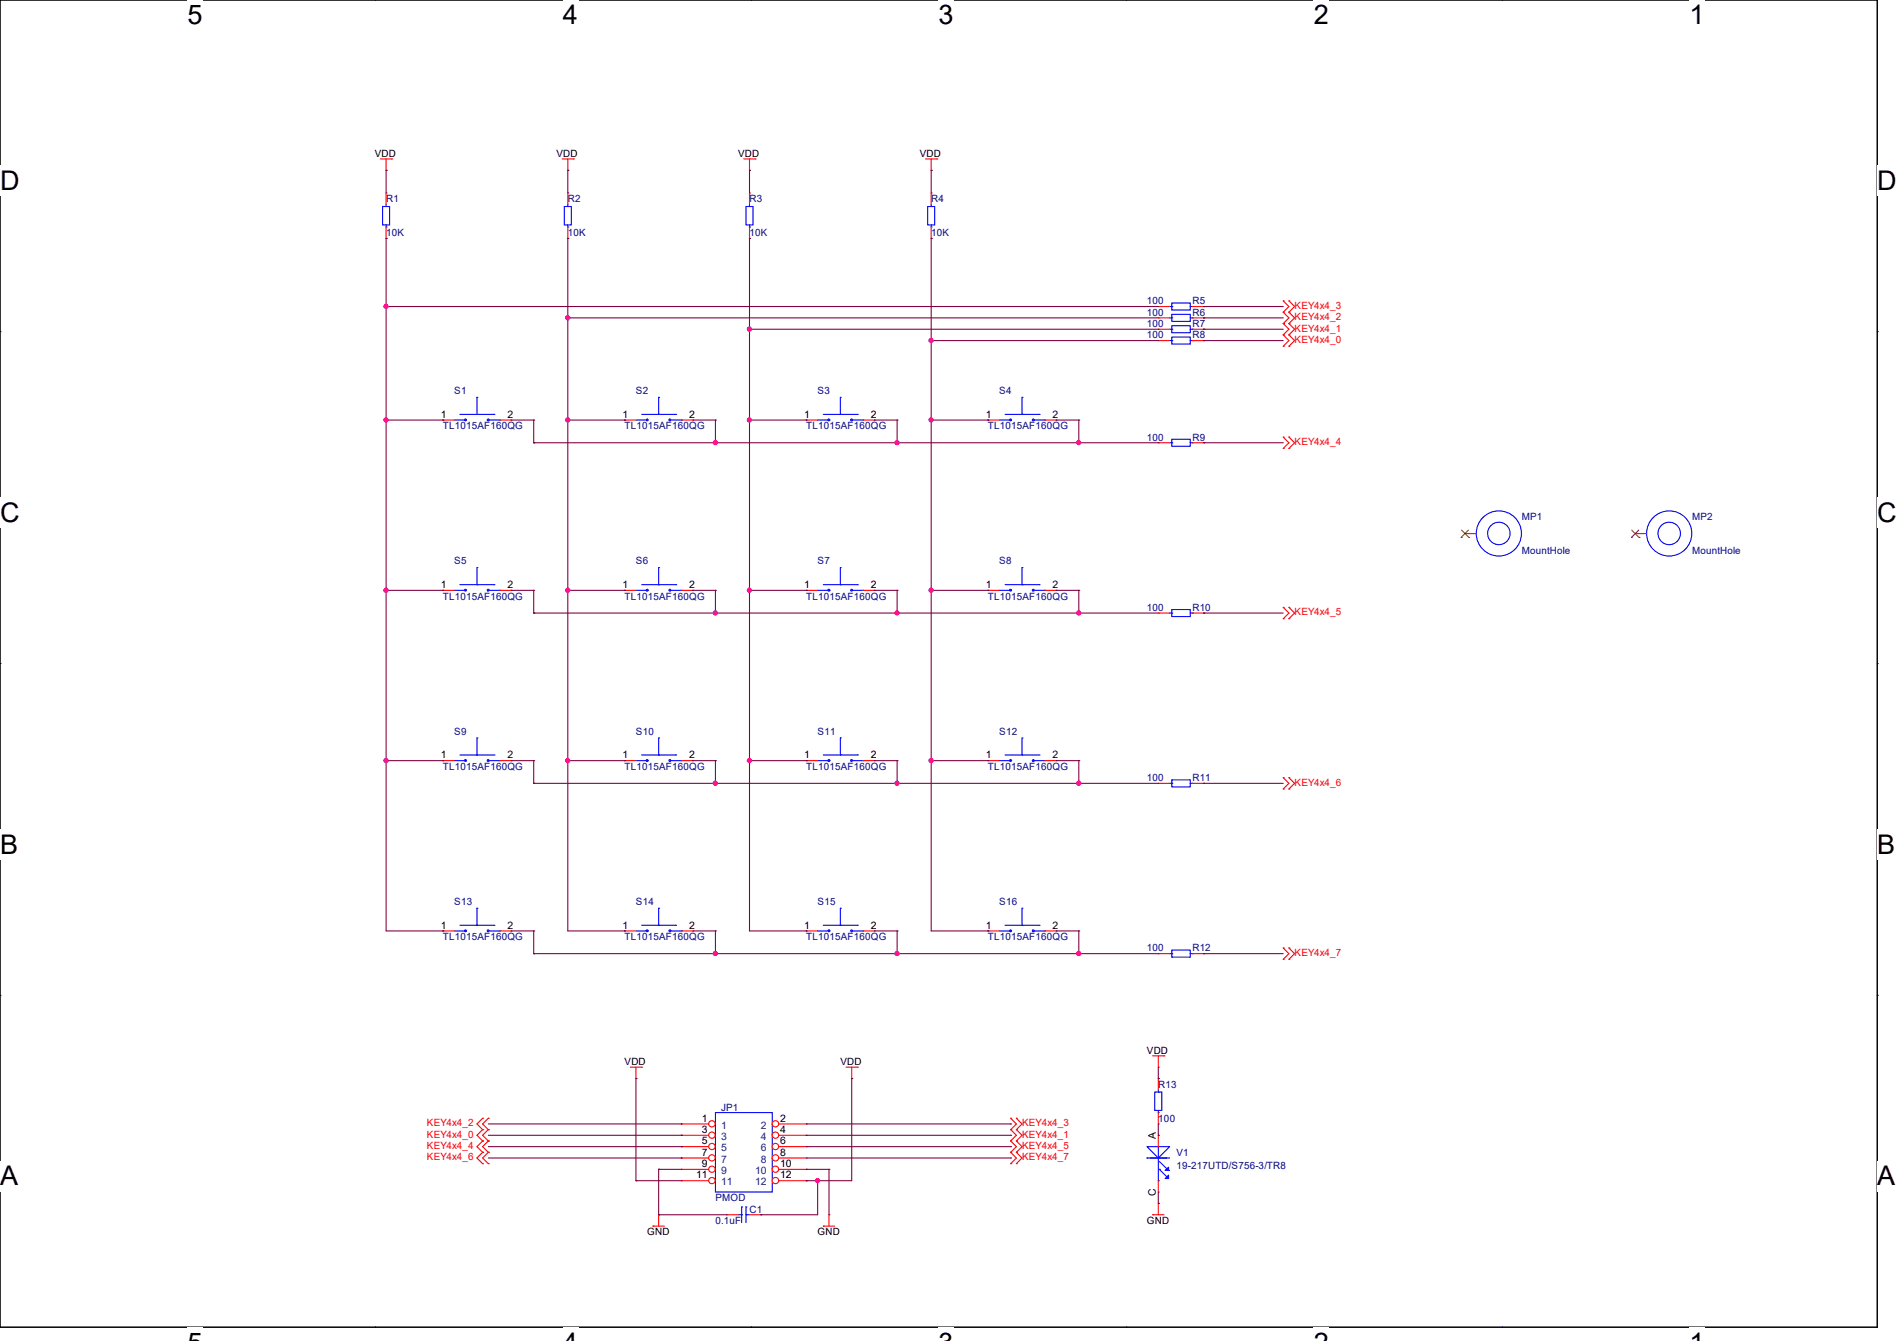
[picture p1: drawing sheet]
<svg xmlns="http://www.w3.org/2000/svg" width="297mm" height="210mm" viewBox="0 0 297 210" stroke-linecap="round" stroke-linejoin="round" font-family="sans-serif">
<path d="M0 0h293.9v207.9h-293.9z" fill="none" stroke="#000" stroke-width=".17"/>
<g fill="#fff">
<path d="M29.4 0h2.3v4.7h-2.3z"/>
<path d="M29.4 207.9h2.3v2.1h-2.3z"/>
</g>
<path d="M58.8 0h.1M58.8 207.9h.1" fill="none" stroke="#000" stroke-width=".17"/>
<g fill="#fff">
<path d="M88.1 0h2.4v4.7h-2.4z"/>
<path d="M88.1 207.9h2.4v2.1h-2.4z"/>
</g>
<path d="M117.6 0h.1M117.6 207.9h.1" fill="none" stroke="#000" stroke-width=".17"/>
<g fill="#fff">
<path d="M146.9 0h2.4v4.7h-2.4z"/>
<path d="M146.9 207.9h2.4v2.1h-2.4z"/>
</g>
<path d="M176.3 0h.1M176.3 207.9h.1" fill="none" stroke="#000" stroke-width=".17"/>
<g fill="#fff">
<path d="M205.7 0h2.4v4.7h-2.4z"/>
<path d="M205.7 207.9h2.4v2.1h-2.4z"/>
</g>
<path d="M235.1 0h.1M235.1 207.9h.1" fill="none" stroke="#000" stroke-width=".17"/>
<g fill="#fff">
<path d="M264.5 0h2.4v4.7h-2.4z"/>
<path d="M264.5 207.9h2.4v2.1h-2.4z"/>
<path d="M0 26h3v4.7h-3z"/>
<path d="M293.9 26h3.1v4.7h-3.1z"/>
<path d="M0 77.9h3v4.7h-3z"/>
<path d="M293.9 77.9h3.1v4.7h-3.1z"/>
</g>
<path d="M0 51.9h.1M293.9 51.9h.1" fill="none" stroke="#000" stroke-width=".17"/>
<g fill="#fff">
<path d="M0 129.9h2.8v4.7h-2.8z"/>
<path d="M293.9 129.9h2.9v4.7h-2.9z"/>
</g>
<path d="M0 103.9h.1M293.9 103.9h.1" fill="none" stroke="#000" stroke-width=".17"/>
<g fill="#fff">
<path d="M0 181.8h2.8v4.8h-2.8z"/>
<path d="M293.8 181.8h3v4.8h-3z"/>
</g>
<path d="M0 155.9h.1M293.9 155.9h.1" fill="none" stroke="#000" stroke-width=".17"/>
<g fill="none" stroke="#f00" stroke-width=".17">
<path d="M59.6 24.9h1.7M60.5 26.7h.1M60.5 30.2h.1M60.5 37.3h.1M60.5 24.9v1.8M60.5 30.2v1.8M60.5 35.6v1.7M61.3 24.9h.1M88 24.9h1.8M88.9 26.7h.1M88.9 30.2h.1M88.9 37.3h.1"/>
<path d="M88.9 24.9v1.8M88.9 30.2v1.8M88.9 35.6v1.7M89.8 24.9h.1M116.5 24.9h1.7M117.3 26.7h.1M117.3 30.2h.1M117.3 37.3h.1M117.3 24.9v1.8M117.3 30.2v1.8M117.3 35.6v1.7M118.2 24.9h.1"/>
<path d="M144.9 24.9h1.8M145.8 26.7h.1M145.8 30.2h.1M145.8 37.3h.1M145.8 24.9v1.8M145.8 30.2v1.8M145.8 35.6v1.7M146.7 24.9h.1M181.4 51.6h.1M181.4 53.3h.1M181.4 49.8h.1M181.4 51.6h1.7"/>
<path d="M181.4 53.3h1.7M181.4 49.8h1.7M186.7 51.6h1.8M186.7 53.3h1.8M186.7 49.8h1.8M188.5 51.6h.1M188.5 53.3h.1M188.5 49.8h.1M200.9 54.2h.1M200.9 52.5h.1M200.9 50.7h.1M200.9 48.9h.1"/>
<path d="M200.9 47.1h.1M200.9 52.5l.9 .8-.9 .9M200.9 50.7l.9 .9-.9 .9M200.9 48.9l.9 .9-.9 .9M200.9 47.1l.9 .9-.9 .9M201.8 54.2h.1M201.8 52.5h.1M201.8 50.7h.1M201.8 48.9h.1M201.8 47.1h.1M201.8 52.5l.9 .8-.9 .9M201.8 50.7l.9 .9-.9 .9"/>
<path d="M201.8 48.9l.9 .9-.9 .9M201.8 47.1l.9 .9-.9 .9M69.3 65.8h.1M69.3 65.8h1.8M78.2 65.8h1.8M80 65.8h.1M97.8 65.8h.1M97.8 65.8h1.8M106.7 65.8h1.8M108.5 65.8h.1M126.2 65.8h.1M126.2 65.8h1.8"/>
<path d="M135.1 65.8h1.8M136.9 65.8h.1M154.7 65.8h.1M154.7 65.8h1.8M163.6 65.8h1.8M165.4 65.8h.1M181.4 69.3h.1M181.4 69.3h1.7M186.7 69.3h1.8M188.5 69.3h.1M200.9 70.2h.1M200.9 68.5h.1"/>
<path d="M200.9 68.5l.9 .8-.9 .9M201.8 70.2h.1M201.8 68.5h.1M201.8 68.5l.9 .8-.9 .9M69.3 92.5h.1M69.3 92.5h1.8M78.2 92.5h1.8M80 92.5h.1M97.8 92.5h.1M97.8 92.5h1.8M106.7 92.5h1.8M108.5 92.5h.1"/>
<path d="M126.2 92.5h.1M126.2 92.5h1.8M135.1 92.5h1.8M136.9 92.5h.1M154.7 92.5h.1M154.7 92.5h1.8M163.6 92.5h1.8M165.4 92.5h.1M181.4 96h.1M181.4 96h1.7M186.7 96h1.8M188.5 96h.1"/>
<path d="M200.9 96.9h.1M200.9 95.1h.1M200.9 95.1l.9 .9-.9 .9M201.8 96.9h.1M201.8 95.1h.1M201.8 95.1l.9 .9-.9 .9M229.4 83.6h.1M229.4 83.6h1.7M256 83.6h.1M256 83.6h1.8M69.3 119.1h.1M69.3 119.1h1.8"/>
<path d="M78.2 119.1h1.8M80 119.1h.1M97.8 119.1h.1M97.8 119.1h1.8M106.7 119.1h1.8M108.5 119.1h.1M126.2 119.1h.1M126.2 119.1h1.8M135.1 119.1h1.8M136.9 119.1h.1M200.9 123.6h.1M200.9 121.8h.1"/>
<path d="M200.9 121.8l.9 .9-.9 .9M201.8 123.6h.1M201.8 121.8h.1M201.8 121.8l.9 .9-.9 .9M69.3 145.8h.1M69.3 145.8h1.8M78.2 145.8h1.8M80 145.8h.1M97.8 145.8h.1M97.8 145.8h1.8M106.7 145.8h1.8M108.5 145.8h.1"/>
<path d="M126.2 145.8h.1M126.2 145.8h1.8M135.1 145.8h1.8M136.9 145.8h.1M154.7 145.8h.1M154.7 145.8h1.8M163.6 145.8h1.8M165.4 145.8h.1M181.4 149.4h.1M181.4 149.4h1.7M186.7 149.4h1.8M188.5 149.4h.1"/>
<path d="M200.9 150.2h.1M200.9 148.5h.1M200.9 148.5l.9 .9-.9 .8M201.8 150.2h.1M201.8 148.5h.1M201.8 148.5l.9 .9-.9 .8M75.6 178.7h.1M75.6 176.9h.1M75.6 175.1h.1M75.6 175.1l-.9 .9 .9 .9M75.6 178.7l-.9 .9 .9 .9M75.6 176.9l-.9 .9 .9 .9"/>
<path d="M76.5 178.7h.1M76.5 176.9h.1M76.5 175.1h.1M76.5 175.1l-.9 .9 .9 .9M76.5 178.7l-.9 .9 .9 .9M76.5 176.9l-.9 .9 .9 .9M98.7 167.1h1.8M99.6 168.9h.1M99.6 167.1v1.8M100.5 167.1h.1M132.5 167.1h1.7M133.3 168.9h.1"/>
<path d="M133.3 167.1v1.8M134.2 167.1h.1M158.2 178.7h.1M158.2 176.9h.1M158.2 175.1h.1M158.2 178.7l.9 .9-.9 .9M158.2 176.9l.9 .9-.9 .9M158.2 175.1l.9 .9-.9 .9M159.1 178.7h.1M159.1 176.9h.1M159.1 175.1h.1M159.1 178.7l.9 .9-.9 .9"/>
<path d="M159.1 176.9l.9 .9-.9 .9M159.1 175.1l.9 .9-.9 .9M180.5 165.4h1.7M181.4 167.1h.1M181.4 168.9h.1M181.4 176h.1M181.4 177.8h.1M181.4 165.4v1.7M181.4 168.9v1.8M181.4 174.2v1.8M181.4 177.8v1.8M182.2 165.4h.1"/>
<path d="M75.6 180.5h.1M75.6 182.2h.1M75.6 180.5l-.9 .9 .9 .8M76.5 180.5h.1M76.5 182.2h.1M76.5 180.5l-.9 .9 .9 .8M102.2 192h.1M102.2 192h1.8M103.1 190.2h.1M103.1 190.2v1.8M113.8 190.2h.1M113.8 190.2h1.8"/>
<path d="M117.3 190.2h1.8M119.1 190.2h.1M128.9 192h.1M128.9 192h1.8M129.8 190.2h.1M129.8 190.2v1.8M158.2 180.5h.1M158.2 182.2h.1M158.2 180.5l.9 .9-.9 .8M159.1 180.5h.1M159.1 182.2h.1M159.1 180.5l.9 .9-.9 .8"/>
<path d="M180.5 190.2h.1M180.5 190.2h1.7M181.4 188.5h.1M181.4 186.7h.1M181.4 184.9v1.8M181.4 188.5v1.7"/>
</g>
<g fill="none" stroke="#00f" stroke-width=".17">
<path d="M59.9 32.3h1.1v2.9h-1.1zM60.5 35.6h.1M60.5 32.3h.1M60.5 32v.3M60.5 35.2v.4M88.3 32.3h1.2v2.9h-1.2zM88.9 35.6h.1M88.9 32.3h.1M88.9 32v.3M88.9 35.2v.4M116.8 32.3h1.1v2.9h-1.1zM117.3 35.6h.1"/>
<path d="M117.3 32.3h.1M117.3 32v.3M117.3 35.2v.4M145.2 32.3h1.1v2.9h-1.1zM145.8 35.6h.1M145.8 32.3h.1M145.8 32v.3M145.8 35.2v.4M183.1 51.6h.4M183.1 53.3h.4M183.1 49.8h.4M183.5 51h2.9v1.1h-2.9z"/>
<path d="M183.5 52.8h2.9v1.1h-2.9zM183.5 49.2h2.9v1.1h-2.9zM183.5 51.6h.1M183.5 53.3h.1M183.5 49.8h.1M186.4 51.6h.3M186.4 53.3h.3M186.4 49.8h.3M186.7 51.6h.1M186.7 53.3h.1M186.7 49.8h.1M71.1 65.8h1.8"/>
<path d="M72 64.9h5.3M72.9 65.8h.1M74.7 64.9h.1M74.7 62.2h.1M74.7 62.2v2.7M76.5 65.8h1.7M77.3 64.9h.1M78.2 65.8h.1M99.6 65.8h1.7M100.5 64.9h5.3M101.3 65.8h.1M103.1 64.9h.1"/>
<path d="M103.1 62.2h.1M103.1 62.2v2.7M104.9 65.8h1.8M105.8 64.9h.1M106.7 65.8h.1M128 65.8h1.8M128.9 64.9h5.3M129.8 65.8h.1M131.6 64.9h.1M131.6 62.2h.1M131.6 62.2v2.7M133.3 65.8h1.8"/>
<path d="M134.2 64.9h.1M135.1 65.8h.1M156.5 65.8h1.7M157.4 64.9h5.3M158.2 65.8h.1M160 64.9h.1M160 62.2h.1M160 62.2v2.7M161.8 65.8h1.8M162.7 64.9h.1M163.6 65.8h.1M183.1 69.3h.4"/>
<path d="M183.5 68.8h2.9v1.1h-2.9zM183.5 69.3h.1M186.4 69.3h.3M186.7 69.3h.1M71.1 92.5h1.8M72 91.6h5.3M72.9 92.5h.1M74.7 91.6h.1M74.7 88.9h.1M74.7 88.9v2.7M76.5 92.5h1.7M77.3 91.6h.1"/>
<path d="M78.2 92.5h.1M99.6 92.5h1.7M100.5 91.6h5.3M101.3 92.5h.1M103.1 91.6h.1M103.1 88.9h.1M103.1 88.9v2.7M104.9 92.5h1.8M105.8 91.6h.1M106.7 92.5h.1M128 92.5h1.8M128.9 91.6h5.3"/>
<path d="M129.8 92.5h.1M131.6 91.6h.1M131.6 88.9h.1M131.6 88.9v2.7M133.3 92.5h1.8M134.2 91.6h.1M135.1 92.5h.1M156.5 92.5h1.7M157.4 91.6h5.3M158.2 92.5h.1M160 91.6h.1M160 88.9h.1"/>
<path d="M160 88.9v2.7M161.8 92.5h1.8M162.7 91.6h.1M163.6 92.5h.1M183.1 96h.4M183.5 95.5h2.9v1.1h-2.9zM183.5 96h.1M186.4 96h.3M186.7 96h.1M71.1 119.1h1.8M72 118.2h5.3M72.9 119.1h.1"/>
<path d="M74.7 118.2h.1M74.7 115.6h.1M74.7 115.6v2.6M76.5 119.1h1.7M77.3 118.2h.1M78.2 119.1h.1M99.6 119.1h1.7M100.5 118.2h5.3M101.3 119.1h.1M103.1 118.2h.1M103.1 115.6h.1M103.1 115.6v2.6"/>
<path d="M104.9 119.1h1.8M105.8 118.2h.1M106.7 119.1h.1M128 119.1h1.8M128.9 118.2h5.3M129.8 119.1h.1M131.6 118.2h.1M131.6 115.6h.1M131.6 115.6v2.6M133.3 119.1h1.8M134.2 118.2h.1M135.1 119.1h.1"/>
<path d="M71.1 145.8h1.8M72 144.9h5.3M72.9 145.8h.1M74.7 144.9h.1M74.7 142.2h.1M74.7 142.2v2.7M76.5 145.8h1.7M77.3 144.9h.1M78.2 145.8h.1M99.6 145.8h1.7M100.5 144.9h5.3M101.3 145.8h.1"/>
<path d="M103.1 144.9h.1M103.1 142.2h.1M103.1 142.2v2.7M104.9 145.8h1.8M105.8 144.9h.1M106.7 145.8h.1M128 145.8h1.8M128.9 144.9h5.3M129.8 145.8h.1M131.6 144.9h.1M131.6 142.2h.1M131.6 142.2v2.7"/>
<path d="M133.3 145.8h1.8M134.2 144.9h.1M135.1 145.8h.1M156.5 145.8h1.7M157.4 144.9h5.3M158.2 145.8h.1M160 144.9h.1M160 142.2h.1M160 142.2v2.7M161.8 145.8h1.8M162.7 144.9h.1M163.6 145.8h.1"/>
<path d="M183.1 149.4h.4M183.5 148.8h2.9v1.1h-2.9zM183.5 149.4h.1M186.4 149.4h.3M186.7 149.4h.1M112 174.2h8.9v12.5h-8.9zM179.6 179.6h3.5l-1.7 1.8zM180.8 171h1.1v2.9h-1.1zM181.4 174.2h.1M181.4 171h.1M181.4 170.7v.3M181.4 173.9v.3"/>
<path d="M181.4 179.6v5.3M115.6 190.2h.5M116.1 189h.1M116.1 190.2h.1M116.1 189v2.5M116.8 189h.1M116.8 190.2h.1M116.8 189v2.5M116.8 190.2h.5M179.6 181.4h.1M179.6 181.4h3.5M181.4 181.4h.1"/>
<path d="M181.4 184.9h.1M181.5 183.1h.1M181.5 181.9l1.5 1.4M181.5 183.1l1.5 1.5M182.6 181.4h.1M183 183.3h.1"/>
<circle cx="72.9" cy="65.8" r=".15"/>
<circle cx="76.4" cy="65.8" r=".15"/>
<circle cx="101.3" cy="65.8" r=".15"/>
<circle cx="104.9" cy="65.8" r=".15"/>
<circle cx="129.8" cy="65.8" r=".15"/>
<circle cx="133.3" cy="65.8" r=".15"/>
<circle cx="158.2" cy="65.8" r=".15"/>
<circle cx="161.8" cy="65.8" r=".15"/>
<circle cx="72.9" cy="92.4" r=".15"/>
<circle cx="76.4" cy="92.4" r=".15"/>
<circle cx="101.3" cy="92.4" r=".15"/>
<circle cx="104.9" cy="92.4" r=".15"/>
<circle cx="129.8" cy="92.4" r=".15"/>
<circle cx="133.3" cy="92.4" r=".15"/>
<circle cx="158.2" cy="92.4" r=".15"/>
<circle cx="161.8" cy="92.4" r=".15"/>
<circle cx="234.7" cy="83.5" r="3.5"/>
<circle cx="234.7" cy="83.5" r="1.76"/>
<circle cx="261.3" cy="83.5" r="3.5"/>
<circle cx="261.3" cy="83.5" r="1.76"/>
<circle cx="72.9" cy="119.1" r=".15"/>
<circle cx="76.4" cy="119.1" r=".15"/>
<circle cx="101.3" cy="119.1" r=".15"/>
<circle cx="104.9" cy="119.1" r=".15"/>
<circle cx="129.8" cy="119.1" r=".15"/>
<circle cx="133.3" cy="119.1" r=".15"/>
<circle cx="72.9" cy="145.8" r=".15"/>
<circle cx="76.4" cy="145.8" r=".15"/>
<circle cx="101.3" cy="145.8" r=".15"/>
<circle cx="104.9" cy="145.8" r=".15"/>
<circle cx="129.8" cy="145.8" r=".15"/>
<circle cx="133.3" cy="145.8" r=".15"/>
<circle cx="158.2" cy="145.8" r=".15"/>
<circle cx="161.8" cy="145.8" r=".15"/>
</g>
<path d="M228.8 84.2h.1M228.8 83l1.2 1.2M229.9 83l-1.1 1.2M230 84.2h.1M255.4 84.2h.1M255.5 83l1.1 1.2M256.6 83l-1.2 1.2M256.6 84.2h.1" fill="none" stroke="#804000" stroke-width=".16"/>
<g fill="#00f" stroke="#00f" stroke-width=".17">
<path d="M182.4 183.3l.6-.5v.5z"/>
<path d="M182.4 184.6l.6-.6v.6z"/>
</g>
<circle cx="111.5" cy="176" r=".5" fill="#fff" stroke="#f00" stroke-width=".17"/>
<path d="M106.7 176h.1M106.7 176h4.3" fill="none" stroke="#f00" stroke-width=".17"/>
<circle cx="121.4" cy="176" r=".5" fill="#fff" stroke="#f00" stroke-width=".17"/>
<path d="M122 176h4.2M126.2 176h.1" fill="none" stroke="#f00" stroke-width=".17"/>
<circle cx="111.5" cy="177.8" r=".5" fill="#fff" stroke="#f00" stroke-width=".17"/>
<path d="M106.7 177.8h.1M106.7 177.8h4.3" fill="none" stroke="#f00" stroke-width=".17"/>
<circle cx="121.4" cy="177.8" r=".5" fill="#fff" stroke="#f00" stroke-width=".17"/>
<path d="M122 177.8h4.2M126.2 177.8h.1" fill="none" stroke="#f00" stroke-width=".17"/>
<circle cx="111.5" cy="179.6" r=".5" fill="#fff" stroke="#f00" stroke-width=".17"/>
<path d="M106.7 179.6h.1M106.7 179.6h4.3" fill="none" stroke="#f00" stroke-width=".17"/>
<circle cx="121.4" cy="179.6" r=".5" fill="#fff" stroke="#f00" stroke-width=".17"/>
<path d="M122 179.6h4.2M126.2 179.6h.1" fill="none" stroke="#f00" stroke-width=".17"/>
<circle cx="111.5" cy="181.3" r=".5" fill="#fff" stroke="#f00" stroke-width=".17"/>
<path d="M106.7 181.4h.1M106.7 181.4h4.3" fill="none" stroke="#f00" stroke-width=".17"/>
<circle cx="121.4" cy="181.3" r=".5" fill="#fff" stroke="#f00" stroke-width=".17"/>
<path d="M122 181.4h4.2M126.2 181.4h.1" fill="none" stroke="#f00" stroke-width=".17"/>
<circle cx="111.5" cy="183.1" r=".5" fill="#fff" stroke="#f00" stroke-width=".17"/>
<path d="M106.7 183.1h.1M106.7 183.1h4.3" fill="none" stroke="#f00" stroke-width=".17"/>
<circle cx="121.4" cy="183.1" r=".5" fill="#fff" stroke="#f00" stroke-width=".17"/>
<path d="M122 183.1h4.2M126.2 183.1h.1" fill="none" stroke="#f00" stroke-width=".17"/>
<circle cx="111.5" cy="184.9" r=".5" fill="#fff" stroke="#f00" stroke-width=".17"/>
<path d="M106.7 184.9h.1M106.7 184.9h4.3" fill="none" stroke="#f00" stroke-width=".17"/>
<circle cx="121.4" cy="184.9" r=".5" fill="#fff" stroke="#f00" stroke-width=".17"/>
<g fill="none" stroke="#f00" stroke-width=".17">
<path d="M181.4 48h.1M181.4 48h1.7M186.7 48h1.8M188.5 48h.1M154.7 119.1h.1M154.7 119.1h1.8M163.6 119.1h1.8M165.4 119.1h.1M181.4 122.7h.1M181.4 122.7h1.7M186.7 122.7h1.8M188.5 122.7h.1"/>
<path d="M122 184.9h4.2M126.2 184.9h.1"/>
</g>
<g fill="none" stroke="#00f" stroke-width=".17">
<path d="M183.1 48h.4M183.5 47.5h2.9v1.1h-2.9zM183.5 48h.1M186.4 48h.3M186.7 48h.1M156.5 119.1h1.7M157.4 118.2h5.3M158.2 119.1h.1M160 118.2h.1M160 115.6h.1M160 115.6v2.6M161.8 119.1h1.8"/>
<path d="M162.7 118.2h.1M163.6 119.1h.1M183.1 122.7h.4M183.5 122.1h2.9v1.1h-2.9zM183.5 122.7h.1M186.4 122.7h.3M186.7 122.7h.1"/>
<circle cx="158.2" cy="119.1" r=".15"/>
<circle cx="161.8" cy="119.1" r=".15"/>
</g>
<g fill="none" stroke="#800040" stroke-width=".17">
<path d="M60.5 26.7h.1M60.5 37.3h.1M60.5 26.7v3.5M60.5 37.3v108.5h8.8M88.9 37.3h.1M88.9 26.7h.1M88.9 26.7v3.5M88.9 37.3v108.5h8.9M117.3 37.3h.1M117.3 26.7h.1M117.3 26.7v3.5M117.3 37.3v108.5h8.9"/>
<path d="M145.8 37.3h.1M145.8 26.7h.1M145.8 26.7v3.5M145.8 37.3v108.5h8.9M60.5 48h.1M60.5 48h120.9M88.9 49.8h.1M88.9 49.8h92.5M117.3 51.6h.1M117.3 51.6h64.1M145.8 53.3h.1M145.8 53.3h35.6"/>
<path d="M188.5 53.3h.1M188.5 51.6h.1M188.5 49.8h.1M188.5 48h.1M188.5 53.3h12.4M188.5 48h12.4M188.5 51.6h12.4M188.5 49.8h12.4M60.5 65.8h.1M60.5 65.8h8.8M69.3 65.8h.1M80 65.8h3.6"/>
<path d="M83.6 69.3h.1M83.6 65.8h.1M83.6 69.3h97.8M83.6 65.8v3.5M88.9 65.8h.1M88.9 65.8h8.9M97.8 65.8h.1M108.5 65.8h3.5M112 69.3h.1M112 65.8h.1M112 65.8v3.5M117.3 65.8h.1"/>
<path d="M117.3 65.8h8.9M126.2 65.8h.1M136.9 65.8h3.6M140.5 69.3h.1M140.5 65.8h.1M140.5 65.8v3.5M145.8 65.8h.1M145.8 65.8h8.9M154.7 65.8h.1M165.4 65.8h3.5M168.9 69.3h.1M168.9 65.8h.1"/>
<path d="M168.9 65.8v3.5M188.5 69.3h.1M188.5 69.3h12.4M60.5 92.5h.1M60.5 92.5h8.8M69.3 92.5h.1M80 92.5h3.6M83.6 96h.1M83.6 92.5h.1M83.6 96h97.8M83.6 92.5v3.5M88.9 92.5h.1"/>
<path d="M88.9 92.5h8.9M97.8 92.5h.1M108.5 92.5h3.5M112 96h.1M112 92.5h.1M112 92.5v3.5M117.3 92.5h.1M117.3 92.5h8.9M126.2 92.5h.1M136.9 92.5h3.6M140.5 96h.1M140.5 92.5h.1"/>
<path d="M140.5 92.5v3.5M145.8 92.5h.1M145.8 92.5h8.9M154.7 92.5h.1M165.4 92.5h3.5M168.9 96h.1M168.9 92.5h.1M168.9 92.5v3.5M188.5 96h.1M188.5 96h12.4M60.5 119.1h.1M60.5 119.1h8.8"/>
<path d="M69.3 119.1h.1M80 119.1h3.6M83.6 119.1h.1M83.6 119.1v3.6M88.9 119.1h.1M88.9 119.1h8.9M97.8 119.1h.1M108.5 119.1h3.5M112 119.1h.1M112 119.1v3.6M117.3 119.1h.1M117.3 119.1h8.9"/>
<path d="M126.2 119.1h.1M136.9 119.1h3.6M140.5 119.1h.1M140.5 119.1v3.6M145.8 119.1h.1M145.8 119.1h8.9M154.7 119.1h.1M165.4 119.1h3.5M168.9 119.1h.1M168.9 119.1v3.6M83.6 122.7h.1M83.6 122.7h97.8"/>
<path d="M112 122.7h.1M140.5 122.7h.1M168.9 122.7h.1M188.5 122.7h.1M188.5 122.7h12.4M69.3 145.8h.1M80 145.8h3.6M83.6 149.4h.1M83.6 145.8h.1M83.6 149.4h97.8M83.6 145.8v3.6M97.8 145.8h.1"/>
<path d="M108.5 145.8h3.5M112 149.4h.1M112 145.8h.1M112 145.8v3.6M126.2 145.8h.1M136.9 145.8h3.6M140.5 149.4h.1M140.5 145.8h.1M140.5 145.8v3.6M154.7 145.8h.1M165.4 145.8h3.5M168.9 149.4h.1"/>
<path d="M168.9 145.8h.1M168.9 145.8v3.6M188.5 149.4h.1M188.5 149.4h12.4M76.5 176h30.2M76.5 177.8h30.2M76.5 179.6h30.2M99.6 168.9h.1M99.6 168.9v16M106.7 176h.1M106.7 177.8h.1M106.7 179.6h.1"/>
<path d="M126.2 176h32M126.2 177.8h32M126.2 179.6h32M133.3 168.9h.1M133.3 168.9v16h-7.1M158.2 176h.1M158.2 177.8h.1M158.2 179.6h.1M181.4 168.9h.1M181.4 177.8h.1M181.4 167.1v1.8M181.4 176v1.8"/>
<path d="M76.5 181.4h30.2M99.6 184.9h.1M99.6 184.9h7.1M103.1 183.1h.1M103.1 190.2h.1M103.1 183.1h3.6M103.1 183.1v7.1M103.1 190.2h10.7M106.7 181.4h.1M119.1 190.2h.1M126.2 184.9h.1M126.2 183.1h.1"/>
<path d="M126.2 183.1h3.6M126.2 181.4h32M128 184.9h.1M128 184.9v5.3h-8.9M129.8 183.1h.1M129.8 183.1v7.1M158.2 181.4h.1M181.4 188.5h.1M181.4 186.7v1.8"/>
</g>
<g fill="#f0f" stroke="#f0f" stroke-width=".17">
<circle cx="112" cy="69.3" r=".32"/>
<circle cx="168.9" cy="69.3" r=".32"/>
<circle cx="140.4" cy="69.3" r=".32"/>
<circle cx="112" cy="96" r=".32"/>
<circle cx="168.9" cy="96" r=".32"/>
<circle cx="140.4" cy="96" r=".32"/>
<circle cx="112" cy="122.7" r=".32"/>
<circle cx="168.9" cy="122.7" r=".32"/>
<circle cx="140.4" cy="122.7" r=".32"/>
<circle cx="112" cy="149.3" r=".32"/>
<circle cx="168.9" cy="149.3" r=".32"/>
<circle cx="140.4" cy="149.3" r=".32"/>
<circle cx="88.9" cy="65.8" r=".32"/>
<circle cx="60.4" cy="119.1" r=".32"/>
<circle cx="60.4" cy="92.4" r=".32"/>
<circle cx="117.3" cy="65.8" r=".32"/>
<circle cx="60.4" cy="48" r=".32"/>
<circle cx="60.4" cy="65.8" r=".32"/>
<circle cx="88.9" cy="49.8" r=".32"/>
<circle cx="88.9" cy="119.1" r=".32"/>
<circle cx="88.9" cy="92.4" r=".32"/>
<circle cx="117.3" cy="51.5" r=".32"/>
<circle cx="117.3" cy="119.1" r=".32"/>
<circle cx="117.3" cy="92.4" r=".32"/>
<circle cx="145.8" cy="53.3" r=".32"/>
<circle cx="145.8" cy="65.8" r=".32"/>
<circle cx="145.8" cy="92.4" r=".32"/>
<circle cx="145.8" cy="119.1" r=".32"/>
<circle cx="128" cy="184.9" r=".32"/>
</g>
<g font-size="4.2">
<text x="29.4" y="3.8">5</text>
<text x="88.1" y="3.8">4</text>
<text x="146.9" y="3.8">3</text>
<text x="205.7" y="3.8">2</text>
<text x="264.5" y="3.8">1</text>
<text x="0" y="29.8">D</text>
<text x="293.9" y="29.8">D</text>
<text x="0" y="81.7">C</text>
<text x="293.9" y="81.7">C</text>
<text x="0" y="133.7">B</text>
<text x="293.9" y="133.7">B</text>
<text x="0" y="185.6">A</text>
<text x="293.9" y="185.6">A</text>
</g>
<g font-size="1.6">
<text x="58.7" y="24.6">VDD</text>
<text x="87.1" y="24.6">VDD</text>
<text x="115.6" y="24.6">VDD</text>
<text x="144" y="24.6">VDD</text>
<text x="69" y="65.4">1</text>
<text x="79.5" y="65.4">2</text>
<text x="97.4" y="65.4">1</text>
<text x="107.9" y="65.4">2</text>
<text x="125.9" y="65.4">1</text>
<text x="136.4" y="65.4">2</text>
<text x="154.3" y="65.4">1</text>
<text x="164.8" y="65.4">2</text>
<text x="69" y="92.1">1</text>
<text x="79.5" y="92.1">2</text>
<text x="97.4" y="92.1">1</text>
<text x="107.9" y="92.1">2</text>
<text x="125.9" y="92.1">1</text>
<text x="136.4" y="92.1">2</text>
<text x="154.3" y="92.1">1</text>
<text x="164.8" y="92.1">2</text>
<text x="69" y="118.7">1</text>
<text x="79.5" y="118.7">2</text>
<text x="97.4" y="118.7">1</text>
<text x="107.9" y="118.7">2</text>
<text x="125.9" y="118.7">1</text>
<text x="136.4" y="118.7">2</text>
<text x="154.3" y="118.7">1</text>
<text x="164.8" y="118.7">2</text>
<text x="69" y="145.4">1</text>
<text x="79.5" y="145.4">2</text>
<text x="97.4" y="145.4">1</text>
<text x="107.9" y="145.4">2</text>
<text x="125.9" y="145.4">1</text>
<text x="136.4" y="145.4">2</text>
<text x="154.3" y="145.4">1</text>
<text x="164.8" y="145.4">2</text>
<text x="97.8" y="166.8">VDD</text>
<text x="131.6" y="166.8">VDD</text>
<text x="179.6" y="165">VDD</text>
<text x="109.9" y="175.6">1</text>
<text x="109.9" y="177.4">3</text>
<text x="109.9" y="179.2">5</text>
<text x="122.1" y="175.6">2</text>
<text x="122.1" y="177.4">4</text>
<text x="122.1" y="179.2">6</text>
<text x="181" y="178.3" transform="rotate(-90 181 178.3)">A</text>
<text x="109" y="184.5">11</text>
<text x="109.9" y="181">7</text>
<text x="109.9" y="182.8">9</text>
<text x="122.1" y="181">8</text>
<text x="122.1" y="182.8">10</text>
<text x="122.1" y="184.5">12</text>
<text x="179.6" y="191.7">GND</text>
<text x="181" y="187.3" transform="rotate(-90 181 187.3)">C</text>
<text x="101.3" y="193.5">GND</text>
<text x="128" y="193.5">GND</text>
</g>
<g font-size="1.6" fill="#000080">
<text x="60.5" y="31.7">R1</text>
<text x="88.9" y="31.7">R2</text>
<text x="117.3" y="31.7">R3</text>
<text x="145.8" y="31.7">R4</text>
<text x="60.5" y="37">10K</text>
<text x="88.9" y="37">10K</text>
<text x="117.3" y="37">10K</text>
<text x="145.8" y="37">10K</text>
<text x="179.6" y="47.7">100</text>
<text x="186.7" y="47.7">R5</text>
<text x="179.6" y="51.2">100</text>
<text x="179.6" y="53">100</text>
<text x="179.6" y="49.4">100</text>
<text x="186.7" y="51.2">R7</text>
<text x="186.7" y="53">R8</text>
<text x="186.7" y="49.4">R6</text>
<text x="71.1" y="61.7">S1</text>
<text x="99.6" y="61.7">S2</text>
<text x="128" y="61.7">S3</text>
<text x="156.5" y="61.7">S4</text>
<text x="69.3" y="67.2">TL1015AF160QG</text>
<text x="97.8" y="67.2">TL1015AF160QG</text>
<text x="126.2" y="67.2">TL1015AF160QG</text>
<text x="154.7" y="67.2">TL1015AF160QG</text>
<text x="179.6" y="69">100</text>
<text x="186.7" y="69">R9</text>
<text x="238.3" y="81.4">MP1</text>
<text x="264.9" y="81.4">MP2</text>
<text x="71.1" y="88.4">S5</text>
<text x="99.6" y="88.4">S6</text>
<text x="128" y="88.4">S7</text>
<text x="156.5" y="88.4">S8</text>
<text x="238.3" y="86.8">MountHole</text>
<text x="264.9" y="86.8">MountHole</text>
<text x="69.3" y="93.9">TL1015AF160QG</text>
<text x="97.8" y="93.9">TL1015AF160QG</text>
<text x="126.2" y="93.9">TL1015AF160QG</text>
<text x="154.7" y="93.9">TL1015AF160QG</text>
<text x="179.6" y="95.7">100</text>
<text x="186.7" y="95.7">R10</text>
<text x="71.1" y="115.1">S9</text>
<text x="99.6" y="115.1">S10</text>
<text x="128" y="115.1">S11</text>
<text x="156.5" y="115.1">S12</text>
<text x="69.3" y="120.6">TL1015AF160QG</text>
<text x="97.8" y="120.6">TL1015AF160QG</text>
<text x="126.2" y="120.6">TL1015AF160QG</text>
<text x="154.7" y="120.6">TL1015AF160QG</text>
<text x="179.6" y="122.3">100</text>
<text x="186.7" y="122.3">R11</text>
<text x="71.1" y="141.7">S13</text>
<text x="99.6" y="141.7">S14</text>
<text x="128" y="141.7">S15</text>
<text x="156.5" y="141.7">S16</text>
<text x="69.3" y="147.2">TL1015AF160QG</text>
<text x="97.8" y="147.2">TL1015AF160QG</text>
<text x="126.2" y="147.2">TL1015AF160QG</text>
<text x="154.7" y="147.2">TL1015AF160QG</text>
<text x="179.6" y="149">100</text>
<text x="186.7" y="149">R12</text>
<text x="181.4" y="170.3">R13</text>
<text x="112.9" y="174.1">JP1</text>
<text x="181.4" y="175.7">100</text>
<text x="184.2" y="181">V1</text>
<text x="184.2" y="183.1">19-217UTD/S756-3/TR8</text>
<text x="112" y="191.7">0.1uF</text>
<text x="112" y="188.1">PMOD</text>
<text x="117.3" y="189.9">C1</text>
</g>
<g font-size="1.6" fill="#f00">
<text x="202.7" y="53.7">KEY4x4_0</text>
<text x="202.7" y="51.9">KEY4x4_1</text>
<text x="202.7" y="50.2">KEY4x4_2</text>
<text x="202.7" y="48.4">KEY4x4_3</text>
<text x="202.7" y="69.7">KEY4x4_4</text>
<text x="202.7" y="96.4">KEY4x4_5</text>
<text x="202.7" y="123.1">KEY4x4_6</text>
<text x="202.7" y="149.7">KEY4x4_7</text>
<text x="66.8" y="180">KEY4x4_4</text>
<text x="66.8" y="178.2">KEY4x4_0</text>
<text x="66.8" y="176.4">KEY4x4_2</text>
<text x="160" y="180">KEY4x4_5</text>
<text x="160" y="178.2">KEY4x4_1</text>
<text x="160" y="176.4">KEY4x4_3</text>
<text x="66.8" y="181.7">KEY4x4_6</text>
<text x="160" y="181.7">KEY4x4_7</text>
</g>
<g font-size="1.6" fill="#004080">
<text x="112.9" y="176.7">1</text>
<text x="112.9" y="178.5">3</text>
<text x="119.1" y="176.7">2</text>
<text x="119.1" y="178.5">4</text>
<text x="112.9" y="180.3">5</text>
<text x="112.9" y="182.1">7</text>
<text x="112.9" y="183.9">9</text>
<text x="112.9" y="185.6">11</text>
<text x="118.2" y="183.9">10</text>
<text x="118.2" y="185.6">12</text>
<text x="119.1" y="180.3">6</text>
<text x="119.1" y="182.1">8</text>
</g>
</svg>
